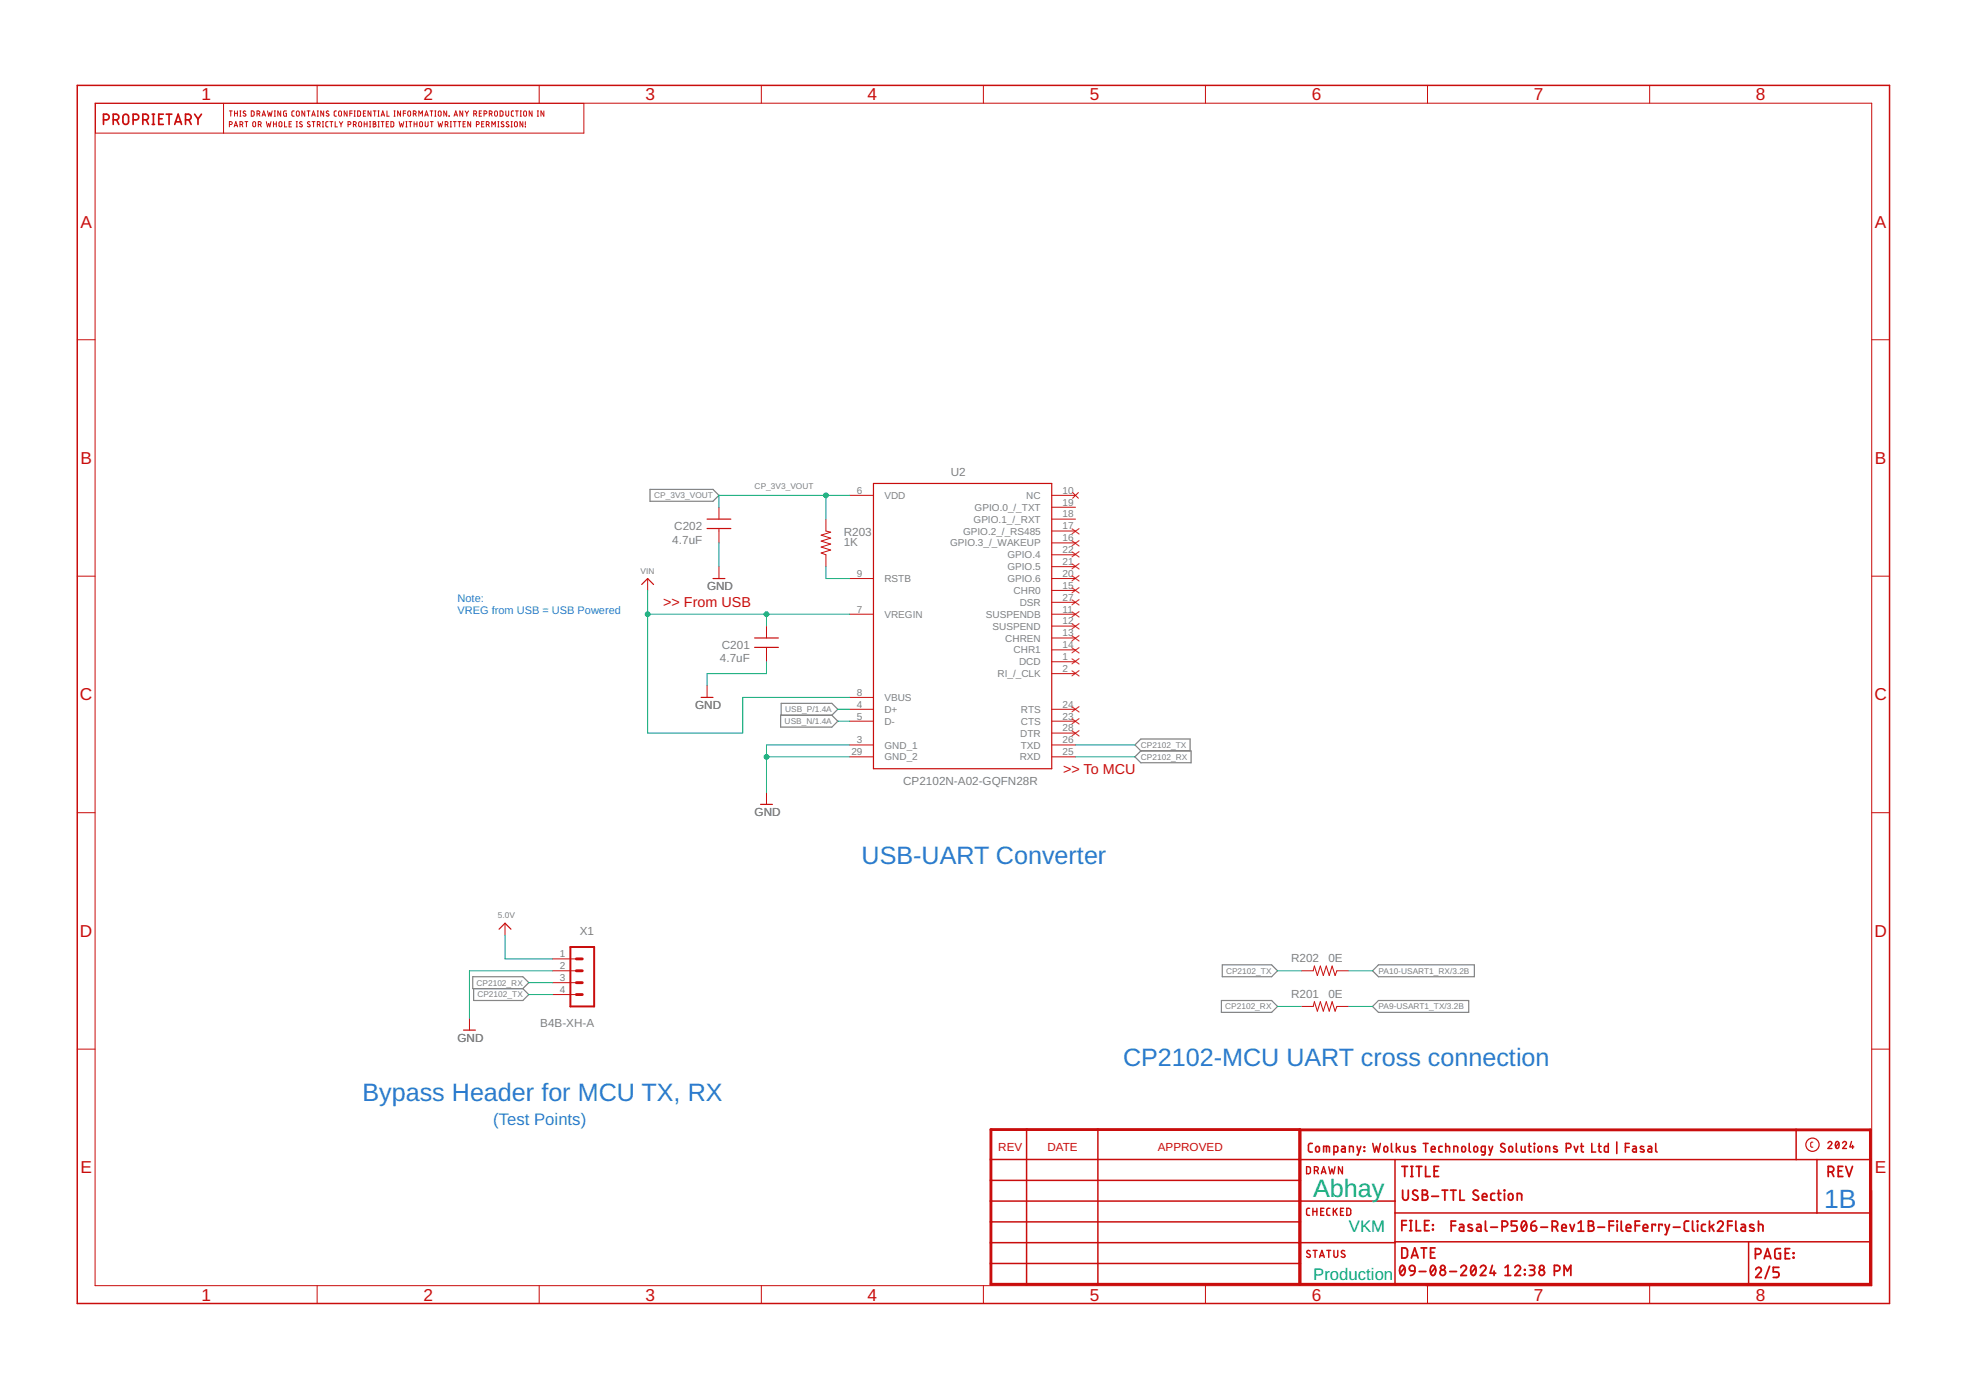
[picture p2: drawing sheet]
<svg xmlns="http://www.w3.org/2000/svg" width="420mm" height="297mm" viewBox="0 0 420 297" stroke-linecap="round" stroke-linejoin="round" font-family="sans-serif">
<path d="M138.9 104.6h13.5l1.2 1.3-1.2 1.2h-13.5zM166.8 152.8h11l1.2 1.3-1.2 1.3h-11zM166.9 152.8v-2.5h10.9l1.2 1.3-1.2 1.2M243.8 160.5l-1.3-1.3 1.3-1.3h10.5v2.6M243.8 160.5h10.8v2.5h-10.8l-1.3-1.3zM101 208.7h10.7l1.3 1.3-1.3 1.3h-10.7zM101.2 211.3v2.5h10.5l1.3-1.3-1.3-1.2M261 213.8h10.8l1.2 1.3-1.2 1.2h-10.8zM261.2 206.2h10.6l1.2 1.3-1.2 1.2h-10.6zM293.3 207.5l1.3-1.3h20.5v2.5h-20.5zM294.6 213.8h19.3v2.5h-19.3l-1.3-1.2z" fill="none" stroke="#808080" stroke-width=".25"/>
<g fill="none" stroke="#c90d0c" stroke-width=".21">
<path d="M67.8 18.2v3.9M115.2 18.2v3.9M162.7 18.2v3.9M210.2 18.2v3.9M257.6 18.2v3.9M305.1 18.2v3.9M352.6 18.2v3.9M20.3 22.1h379.7v252.6h-379.7zM20.4 22.1h104.4v6.3h-104.4zM47.8 22.1v6.3M49 26.6l.6-.1v-.4l-.6-.1v1.1M49 23.7h.6"/>
<path d="M49.3 23.7v1.1M50 27.1l.4-1.1 .4 1.1M50.1 23.7v1.1M50.1 24.2h.6M50.1 26.8h.6M50.7 23.7v1.1M51.3 23.7h.2M51.3 24.8h.2M51.3 26.6l.5-.1v-.4l-.5-.1v1.1M51.4 23.7v1.1M51.7 26.6l.2 .5M52.3 26h.7"/>
<path d="M52.5 23.8a.29 .29 0 0 0-.4-.1 .29 .29 0 0 0 0 .5l.4 .2a.31 .31 0 0 1-.1 .4 .31 .31 0 0 1-.5-.1M52.7 26v1.1M53.7 23.7h.4l.2 .2v.7l-.2 .2h-.4zM54.1 26.1l.3-.1 .2 .2v.7l-.2 .2h-.3l-.1-.3zM54.9 24.3l.6-.1v-.4l-.6-.1v1.1M55.2 26.6l.6-.1v-.4l-.6-.1v1.1M55.3 24.3l.2 .5M55.6 26.6l.2 .5M56 24.8l.4-1.1 .3 1.1M56.1 24.6h.5M56.9 26l.3 1.1 .2-.7 .3 .7 .2-1.1M57.2 23.7l.2 1.1 .3-.7 .2 .7 .3-1.1"/>
<path d="M58.4 26v1.1M58.4 26.5h.7M58.6 23.7h.3M58.6 24.8h.3M58.7 23.7v1.1M59.1 26v1.1M59.7 26.1l.3-.1 .2 .2v.7l-.2 .2-.4-.2zM60 23.7v1.1l-.6-1.1v1.1M60.8 26v1.1h.5M61.2 23.7l-.6 .1v.8l.1 .2h.5v-.6h-.2M61.8 26.5h.4M62.3 26h-.5v1.1h.5"/>
<path d="M62.9 23.7h-.4l-.1 .3v.7l.5 .1M63.3 26h.3M63.3 27.1h.3M63.4 26v1.1M63.5 23.8l.2-.1 .3 .3-.1 .7-.2 .1h-.2l-.2-.3zM64.6 26.1a.28 .28 0 0 0-.5-.1 .28 .28 0 0 0 .1 .5l.3 .1a.3 .3 0 0 1 0 .5 .3 .3 0 0 1-.5-.1M65.1 23.7v1.1l-.6-1.1v1.1M65.6 23.7h.7M65.9 23.7v1.1M66.2 26.1a.28 .28 0 0 0-.4-.1 .28 .28 0 0 0 0 .5l.4 .1a.3 .3 0 0 1-.1 .5 .3 .3 0 0 1-.4-.1M66.6 24.8l.4-1.1 .4 1.1M66.7 26h.6"/>
<path d="M66.7 24.6h.6M67 26v1.1M67.8 23.7h.2M67.8 24.8h.2M67.8 26.6l.6-.1v-.4l-.6-.1v1.1M67.9 23.7v1.1M68.2 26.6l.2 .5M68.9 26h.3M68.9 27.1h.3M69 26v1.1M69.2 23.7v1.1l-.6-1.1v1.1M70.1 26h-.3l-.2 .2 .1 .8 .4 .1"/>
<path d="M70.3 23.8a.28 .28 0 0 0-.5 0 .28 .28 0 0 0 0 .4l.4 .2a.3 .3 0 0 1 0 .4 .3 .3 0 0 1-.5-.1M70.5 26h.6M70.8 26v1.1M71.6 26v1.1h.5M71.9 23.7h-.4l-.1 .3v.7l.5 .1M72.5 23.8l.2-.1 .3 .2v.8l-.3 .1-.3-.1zM72.5 26l.4 .5M72.9 26.5v.6M73.3 26l-.4 .5M74.2 23.7v1.1l-.6-1.1v1.1M74.4 26.6l.5-.1v-.4l-.5-.1v1.1M74.8 24.2h.5"/>
<path d="M75.3 23.7h-.5v1.1M75.5 26.6l.6-.1v-.4l-.6-.1v1.1M75.7 23.7h.2M75.7 24.8h.2M75.8 23.7v1.1M75.9 26.6l.2 .5M76.4 23.7h.5l.1 .2v.7l-.1 .2h-.5zM76.8 26.1h.4l.1 .2-.1 .6-.2 .2h-.2l-.2-.3zM77.7 24.2h.3M77.8 26.5h.6M77.8 26v1.1M78.2 23.7h-.5v1.1h.5"/>
<path d="M78.4 26v1.1M79 26h.2M79 27.1h.2M79.1 26v1.1M79.3 23.7v1.1l-.6-1.1v1.1M79.8 26l.5 .1v.3l-.2 .1 .3 .2-.2 .4h-.4zM79.8 23.7h.6M79.8 26.5h.3M80.1 23.7v1.1M80.8 23.7h.2M80.8 24.8h.2M80.8 26h.2"/>
<path d="M80.8 27.1h.2M80.9 23.7v1.1M80.9 26v1.1M81.4 24.8l.4-1.1 .4 1.1M81.4 26h.7M81.5 24.6h.6M81.8 26v1.1M82.5 26.5h.4M82.7 23.7v1.1h.5M83.1 26h-.6v1.1h.6M83.5 26h.5l.1 .2v.7l-.1 .2h-.5zM84.2 23.7h.3"/>
<path d="M84.2 24.8h.3M84.3 23.7v1.1M85.3 26l.3 1.1 .2-.7 .2 .7 .3-1.1M85.6 23.7v1.1l-.6-1.1v1.1M86.2 24.2h.5M86.7 23.7h-.5v1.1M86.7 26h.3M86.7 27.1h.3M86.9 26v1.1M87.3 23.8l.2-.1 .2 .2v.8l-.2 .1h-.2l-.2-.3zM87.4 26h.6M87.7 26v1.1"/>
<path d="M88.3 24.3l.6-.1v-.4l-.6-.1v1.1M88.5 26.5h.6M88.5 26v1.1M88.7 24.3l.3 .5M89.1 26v1.1M89.5 24.8v-1.1l.4 .6 .4-.6v1.1M89.8 26.1l.3-.1 .2 .2-.1 .9-.5-.2zM90.8 24.8l.3-1.1 .4 1.1M90.9 26v.9l.2 .2 .3-.2 .1-.9M90.9 24.6h.5M91.9 23.7h.6M92 26h.6"/>
<path d="M92.2 23.7v1.1M92.3 26v1.1M92.9 23.7h.3M92.9 24.8h.3M93 23.7v1.1M93.6 26l.3 1.1 .2-.7 .2 .7 .3-1.1M93.8 23.8l.2-.1 .3 .2v.8l-.3 .1-.3-.1zM95.1 26.6l.6-.1v-.4l-.6-.1v1.1M95.5 23.7v1.1l-.7-1.1v1.1M95.5 26.6l.3 .5M95.9 24.8h.1M96.2 26h.3"/>
<path d="M96.2 27.1h.3M96.4 26v1.1M96.9 26h.6M97 24.8l.4-1.1 .4 1.1M97.1 24.6h.6M97.2 26v1.1M97.9 26h.6M98.2 26v1.1M98.9 23.7v1.1l-.6-1.1v1.1M99 26.5h.4M99.4 23.7l.4 .5M99.5 26h-.5v1.1h.5"/>
<path d="M99.8 24.2v.6M100.1 23.7l-.3 .5M100.6 26v1.1l-.6-1.1v1.1M101.2 24.3l.6-.1v-.4l-.6-.1v1.1M101.6 24.3l.3 .5M101.8 26.6l.6-.1v-.4l-.6-.1v1.1M102.4 24.2h.4M102.9 23.7h-.5v1.1h.5M102.9 26.5h.4M103.4 24.3l.6-.1v-.4l-.6-.1v1.1M103.4 26h-.5v1.1h.5M103.9 26.6l.6-.1v-.4l-.6-.1v1.1"/>
<path d="M104.3 26.6l.3 .5M104.6 24.3l.5-.1v-.4l-.5-.1v1.1M104.9 24.3l.3 .5M105.1 27.1v-1.1l.4 .6 .4-.6v1.1M105.8 23.8l.3-.1 .2 .3v.7l-.2 .1-.4-.1zM106.4 26h.2M106.4 27.1h.2M106.5 26v1.1M106.9 23.7h.4l.2 .2v.7l-.2 .2h-.4zM107.7 26.1l-.4-.1-.2 .2 .5 .4a.31 .31 0 0 1-.1 .5 .31 .31 0 0 1-.4-.1M108.1 23.7v1l.2 .1 .4-.1v-1M108.7 26.1a.28 .28 0 0 0-.4-.1 .28 .28 0 0 0 0 .5l.3 .1a.3 .3 0 0 1 0 .5 .3 .3 0 0 1-.4-.1"/>
<path d="M109.2 26h.3M109.2 27.1h.3M109.3 26v1.1M109.8 23.7h-.4l-.1 .3v.7l.5 .1M110.1 26.1l.2-.1 .3 .3-.1 .6-.2 .2h-.2l-.2-.3zM110.2 23.7h.6M110.5 23.7v1.1M111.2 23.7h.2M111.2 24.8h.2M111.3 23.7v1.1M111.7 26v1.1l-.6-1.1v1.1M111.9 23.9l.2-.2 .4 .2v.8l-.2 .1-.4-.1z"/>
<path d="M112.2 27.1h.1M112.3 26v.7M113.7 23.7v1.1l-.6-1.1v1.1M114.8 23.7h.3M114.8 24.8h.3M115 23.7v1.1M116.2 23.7v1.1l-.6-1.1v1.1M16.5 72.6h3.8M400 72.6h3.8M153.6 108.4v2.5M153.6 113v3M176.5 110.9v2.6l1 .2-2 .7 2 .6-2 .6 2 .7-2 .6 2 .6-2 .7 1 .4v2.5"/>
<path d="M181.6 105.9h5.1M224.8 105.9h5M224.8 108.4h5M224.8 110.9h5M224.8 113.5h5M224.8 116h5M224.8 118.6h5M229.2 105.3l1.3 1.2M230.5 105.3l-1.3 1.2M16.5 123.1h3.8M138.4 123.6v2.6M153.6 121.1v2.5"/>
<path d="M163.8 133.8v2.5M163.8 138.3v3.1M181.6 131.3h5.1M181.6 123.6h5.1M224.8 131.3h5M224.8 123.6h5M224.8 133.8h5M224.8 136.3h5M224.8 138.9h5M224.8 121.1h5M224.8 126.2h5M224.8 128.7h5"/>
<path d="M400 123.1h3.8M151.1 146.5v2.5M181.6 159.2h5.1M181.6 151.6h5.1M181.6 154.1h5.1M181.6 149h5.1M224.8 141.4h5M224.8 144h5M224.8 159.2h5M224.8 151.6h5M224.8 154.1h5M224.8 156.7h5"/>
<path d="M16.5 173.7h3.8M163.8 169.4v2.5M181.6 161.7h5.1M224.8 161.7h5M400 173.7h3.8M107.9 197.3v2.5M100.3 217.6v2.5M118.1 204.9h5.1M118.1 207.5h5.1M118.1 210h5.1M118.1 212.5h5.1M278.1 207.5h2.5l.3-1.1 .6 2.1 .7-2.1 .6 2.1 .6-2.1 .7 2.1 .6-2.1 .6 2.1 .4-1h2.5"/>
<path d="M278.1 215.1h2.5l.3-1 .6 2 .7-2 .6 2 .6-2 .7 2 .6-2 .6 2 .4-1h2.5M16.5 224.2h3.8M400 224.2h3.8M387.4 244.1h-.3l-.1 .2v.7l.4 .2M67.8 274.7v3.9M115.2 274.7v3.9M162.7 274.7v3.9M210.2 274.7v3.9M257.6 274.7v3.9M305.1 274.7v3.9M352.6 274.7v3.9"/>
</g>
<g fill="none" stroke="#c90d0c" stroke-width=".32">
<path d="M16.5 18.2h387.3v260.4h-387.3zM211.8 247.8h187.9M211.8 256.7h86.3M211.8 252.2h66M219.4 241.4v33M234.6 241.4v33M298.1 247.8v26.6M298.1 259.2h101.6M383.9 241.4v6.4M388.3 247.8v11.4M211.8 265.6h86.3M211.8 270h66"/>
<path d="M211.8 261.1h66M298.1 265.4h101.6M373.7 265.4v9"/>
</g>
<g fill="none" stroke="#c90d0c" stroke-width=".36">
<path d="M22.1 25.6a1.06 1.06 0 0 0 1.1-.2v-.7l-.3-.3h-.8v2.2M24.2 25.6a1.06 1.06 0 0 0 1.1-.2v-.7l-.3-.3h-.8v2.2M24.9 25.6l.5 1M26.4 24.7a.6 .6 0 0 1 .7-.3 .6 .6 0 0 1 .4 .6v1a.6 .6 0 0 1-.6 .6 .6 .6 0 0 1-.6-.6zM28.4 25.6h.7a.6 .6 0 0 0 .6-.6 .6 .6 0 0 0-.6-.6h-.7v2.2M30.5 25.6a1.06 1.06 0 0 0 1.1-.2v-.7l-.3-.3h-.8v2.2M31.2 25.6l.5 1M32.5 24.4h.5M32.5 26.6h.5M32.8 24.4v2.2M33.9 25.4h.7M34.9 24.4h-1v2.2h1"/>
<path d="M35.5 24.4h1.2M36.1 24.4v2.2M37.3 26.6l.8-2.2 .7 2.2M37.5 26h1.1M39.6 25.6h.6a.6 .6 0 0 0 .7-.6 .6 .6 0 0 0-.7-.6h-.6v2.2M40.4 25.6l.5 1M41.6 24.4l.7 1M42.3 25.4v1.2M43.1 24.4l-.8 1"/>
</g>
<g fill="none" stroke="#c90d0c" stroke-width=".25">
<path d="M151.1 110.9h5.1M151.1 112.9h5.1M186.7 103.3h38.1v61h-38.1zM137.1 124.9l1.3-1.3 1.3 1.3M152.4 123.6h2.5M161.3 136.3h5M161.3 138.3h5M149.8 149h2.6M162.5 171.9h2.6M106.7 198.6l1.2-1.3 1.3 1.3M99.1 220.1h2.5"/>
<circle cx="387.3" cy="244.6" r="1.42"/>
</g>
<path d="M123.2 210h1.2M123.2 207.5h1.2M123.2 204.9h1.2M123.2 212.5h1.2M277.8 274.4v-33h-66v33h187.9v-33h-121.9v33" fill="none" stroke="#c90d0c" stroke-width=".61"/>
<g fill="none" stroke="#c90d0c" stroke-width=".38">
<path d="M299.6 249.3h1.2M299.8 254.3v1.6a.6 .6 0 0 0 .6 .6 .6 .6 0 0 0 .6-.6v-1.6M300.2 249.3v2.1M301.5 249.3h.5M301.5 251.4h.5M301.7 249.3v2.1M302.7 249.3h1.2M302.9 254.5a.54 .54 0 0 0-.8-.1 .54 .54 0 0 0 .1 .8l.6 .4a.54 .54 0 0 1 .1 .8 .54 .54 0 0 1-.8-.1l-.2-.1M303.3 249.3v2.1M304 254.3h.6a.48 .48 0 0 1 .5 .5 .48 .48 0 0 1-.5 .5 .59 .59 0 0 1 .6 .6 .59 .59 0 0 1-.6 .6h-.6zM304 255.3h.6M304.7 249.3v2.1h.9"/>
<path d="M306 255.7h1.4M306.5 250.2h.7M307.4 249.3h-.9v2.1h.9M308.2 254.3h1.2M308.8 254.3v2.2M310 254.3h1.2M310.6 254.3v2.2M312 254.3v2.2h1M315.9 254.5a.53 .53 0 0 0-.8-.1 .53 .53 0 0 0 0 .8l.7 .4a.54 .54 0 0 1 0 .8 .54 .54 0 0 1-.8-.1l-.2-.1M316.8 255.8h1a.5 .5 0 0 0-.4-.7 .5 .5 0 0 0-.6 .4l.1 .9 .9 .1M319.4 255l-.6 .1-.2 .3 .1 1 .7 .1M320 255h.8"/>
<path d="M320.3 254.3v2l.5 .2M321.5 254.3l.1 .1zM321.5 255v1.5M322.5 255.2l.3-.1 .4 .1 .1 .8a.48 .48 0 0 1-.5 .5 .48 .48 0 0 1-.4-.5zM324.3 256.5v-1.5h.5l.4 .3v1.2M390.7 250.4h.6a.59 .59 0 0 0 .6-.5 .59 .59 0 0 0-.6-.6h-.6v2.1M391.4 250.4l.5 1M392.9 250.2h.7M393.8 249.3h-.9v2.1h.9M394.5 249.3l.7 2.1 .7-2.1M299.4 270.6l.1-.2a.9 .9 0 0 1 .8 1.4l-.1 .2a.52 .52 0 0 1-.5 .6 .52 .52 0 0 1-.5-.6l-.1-.8zM299.6 266.7h.8l.4 .4v1.1l-.4 .6h-.8z"/>
<path d="M299.6 261.8h1M300.2 270.9l-1 1.2M300.6 260.8h-1v2.2M301.3 260.8h.5M301.3 263h.5M301.3 270.6l.6-.2 .5 .4v.8h-.7a.6 .6 0 0 1-.4-1zM301.5 260.8v2.2M301.6 268.8l.7-2.1 .8 2.1M301.8 268.3h1.1M302.4 271.6l-.3 .7-.7 .3M302.7 260.8v2.2h.9M303.3 271.7h1.4"/>
<path d="M303.7 266.7h1.2M304.3 266.7v2.1M304.5 261.8h.7M305.4 260.8h-.9v2.2h.9M305.7 267.6h.8M305.9 270.6l.2-.2a.9 .9 0 0 1 .7 1.4v.2a.52 .52 0 0 1-.6 .6 .52 .52 0 0 1-.5-.6v-.8zM306.2 261.7l.1 .2zM306.2 262.7l.1 .1zM306.7 266.7h-1v2.1h1M306.7 270.9l-.9 1.2M309.8 271.7h1.5M310.1 261.9h1"/>
<path d="M311.1 260.9h-1v2.2M312 261.7h.6l.2 .2v1.2h-.5a.42 .42 0 0 1-.5-.4 .42 .42 0 0 1 .5-.4h.5M312.2 270.9a.59 .59 0 0 1 .8-.5 .59 .59 0 0 1 .2 1l-1 1.2h1.2M314.6 270.6l.1-.2a.88 .88 0 0 1 .7 1.4 .61 .61 0 0 1-.5 .8 .61 .61 0 0 1-.6-.8v-.6zM314.6 261.8l-.7-.1-.2 .3 .9 .6v.4l-.2 .1-.7-.1M315.4 270.9l-1 1.2M315.7 261.7h.6l.2 .3v1.1h-.5a.42 .42 0 0 1-.5-.4 .42 .42 0 0 1 .5-.4h.5M316.4 270.9a.6 .6 0 0 1 .8-.5 .6 .6 0 0 1 .2 1l-1 1.2h1.2M317.5 260.9v2l.3 .2M318.6 262.3h1.4M318.9 270.4l-.4 1.7h1.2M319.3 271.6v1"/>
<path d="M321 262.1h.6a.59 .59 0 0 0 .6-.6 .59 .59 0 0 0-.6-.6h-.6v2.2M321.6 272.6h1.3M321.6 270.9l.7-.5v2.2M323.7 270.9a.59 .59 0 0 1 .9-.5 .59 .59 0 0 1 .2 1l-1.1 1.2h1.3M324.2 260.9h-1.2v1h.7a.61 .61 0 0 1 .5 .6 .61 .61 0 0 1-.5 .6h-.7M325.4 261.1l.1-.1a.92 .92 0 0 1 .8 1.3l-.1 .3a.52 .52 0 0 1-.5 .5 .52 .52 0 0 1-.5-.5l-.1-.9zM325.8 271.3l.1 .1zM325.8 272.3l.1 .1zM326.2 261.4l-1 1.2M326.8 270.4h.7a.48 .48 0 0 1 .5 .5 .48 .48 0 0 1-.5 .5h-.5M327.2 261.9h.7a.6 .6 0 0 1 .5 .7 .6 .6 0 0 1-.6 .5 .6 .6 0 0 1-.6-.6zM327.4 271.4a.6 .6 0 0 1 .6 .6 .6 .6 0 0 1-.6 .6h-.6"/>
<path d="M328.1 260.9l-.6 .3-.3 .7M329.3 262.3h1.4M331.7 262.1h.6a.59 .59 0 0 0 .6-.6 .59 .59 0 0 0-.6-.6h-.6v2.2M332.2 271.6h.6a.6 .6 0 0 0 .6-.6 .6 .6 0 0 0-.6-.6h-.6v2.2M332.4 262.1l.5 1M333.8 262.4h.9a.5 .5 0 0 0-.3-.7 .5 .5 0 0 0-.6 .4l.1 .9 .8 .1M334.3 272.6v-2.2l.7 1.2 .7-1.2v2.2M335.5 261.7l.5 1.4 .5-1.4M337.3 263.1h1.2M337.3 261.4l.6-.5v2.2M339.5 260.9h.6a.48 .48 0 0 1 .4 .5 .48 .48 0 0 1-.4 .5 .6 .6 0 0 1 .6 .6 .6 .6 0 0 1-.6 .6h-.6zM339.5 261.9h.6"/>
<path d="M341.5 262.3h1.4M343.9 261.9h.9M344.8 260.9h-.9v2.2M345.5 260.9l.2 .1zM345.6 261.7v1.4M346.5 260.9v2l.3 .2M347.6 262.4h.9a.5 .5 0 0 0-.3-.7 .5 .5 0 0 0-.6 .4l.1 .9 .8 .1M349.5 261.9h.9M350.4 260.9h-.9v2.2M351.2 262.4h.9a.5 .5 0 0 0-.3-.7 .5 .5 0 0 0-.6 .4l.1 .9 .8 .1M353.8 261.9v-.2h-.7v1.4M355.2 261.9v-.2h-.7v1.4"/>
<path d="M355.8 261.7l.5 1.4M356.8 261.7l-.7 2.1h-.3M357.6 262.3h1.5M360.9 260.9l-.6 .1-.3 .4v1.5l.3 .2h.6M361.7 260.9v2l.4 .2M362.7 260.9l.1 .1zM362.8 261.7v1.4M364.5 261.7h-.6l-.3 .3 .1 1 .8 .1M365.3 260.9v2.2M365.7 262.1l.6 1M366.3 261.7l-1 .7M367.1 261.4a.6 .6 0 0 1 .8-.4 .6 .6 0 0 1 .2 .9l-1 1.2h1.2"/>
<path d="M369.2 261.9h1M370.2 260.9h-1v2.2M371 260.9v2l.3 .2M372.2 261.7h.6l.2 .2v1.2h-.5a.42 .42 0 0 1-.5-.4 .42 .42 0 0 1 .5-.4h.5M374.8 261.8l-.7-.1-.2 .3 .9 .6v.4l-.2 .1-.7-.1M375.2 268h.6a.6 .6 0 0 0 .6-.6 .6 .6 0 0 0-.6-.6h-.6v2.2M375.2 271.3a.59 .59 0 0 1 .9-.4 .59 .59 0 0 1 .1 .9l-1 1.2h1.2M375.8 261.7h.8l.1 .2 .1 1.2M375.8 260.9v2.2M377 269l.7-2.2 .8 2.2M377.2 268.5h1.1M378.2 270.6l-1 2.6"/>
<path d="M380.2 270.8h-1.2v1h.7a.6 .6 0 0 1 .5 .6 .6 .6 0 0 1-.5 .6h-.7M380.5 266.8l-.9 .1-.3 .2v1.4l.2 .4 1 .1v-1.2h-.4M381.5 267.8h.7M382.5 266.8h-1v2.2h1M383.2 267.7l.2 .2zM383.2 268.7l.2 .1z"/>
<circle cx="308.3" cy="272" r=".6"/>
<circle cx="308.3" cy="270.9" r=".48"/>
<circle cx="329.5" cy="270.9" r=".48"/>
<circle cx="329.5" cy="272" r=".6"/>
</g>
<g fill="none" stroke="#c90d0c" stroke-width=".3">
<path d="M279.2 249.3l.6 .1 .2 .2v1l-.2 .2h-.6zM279.9 258.2h-.5l-.2 .4 .1 .9 .1 .2h.5M280.6 258.2v1.5M280.6 258.9h.8M280.9 250.1h.4a.41 .41 0 0 0 .4-.4 .41 .41 0 0 0-.4-.4h-.4v1.5M281.4 250.1l.3 .7M281.4 258.2v1.5M282.3 258.9h.5M282.4 250.8l.5-1.5 .5 1.5M282.5 250.4h.8M282.9 258.2h-.6v1.5h.6M284 249.3l.3 1.5 .3-1 .4 1 .3-1.5"/>
<path d="M284.2 258.2h-.4l-.3 .4 .1 .9 .2 .2h.4M284.9 258.2v1.5M285.3 258.8l.5 .9M285.8 258.2l-.9 .9M286.5 258.9h.5M286.9 249.3v1.5l-.9-1.5v1.5M287.1 258.2h-.6v1.5h.6M287.8 258.2l.6 .1 .2 .2 .1 .8-.3 .4h-.6zM390.7 244.3a.41 .41 0 0 1 .5-.3 .41 .41 0 0 1 .2 .6l-.7 .8h.8M392.4 244l.2-.1a.9 .9 0 0 1 0 1.5 .95 .95 0 0 1-.2-1.4zM393 244.3l-.7 .8M393.8 244.3a.41 .41 0 0 1 .6-.3 .41 .41 0 0 1 .1 .6l-.7 .8h.8"/>
<path d="M395.7 243.9l-.3 1.2h.8M395.9 244.8v.6M280 267.3h-.2a.35 .35 0 0 0-.5 .1 .35 .35 0 0 0 .1 .4l.5 .3a.37 .37 0 0 1 0 .5 .37 .37 0 0 1-.5 0l-.2-.1M280.6 267.2h.9M281.1 267.2v1.5M282 268.7l.5-1.5 .5 1.5M282.1 268.3h.8M283.5 267.2h.9M284 267.2v1.5M285.1 267.2v1.1a.41 .41 0 0 0 .4 .4 .41 .41 0 0 0 .4-.4v-1.1M287.4 267.3a.38 .38 0 0 0-.6 0 .38 .38 0 0 0 0 .5l.5 .3a.41 .41 0 0 1-.1 .6 .41 .41 0 0 1-.6-.2"/>
</g>
<g fill="none" stroke="#c90d0c" stroke-width=".34">
<path d="M280.5 244.3l-.6 .1-.3 .4 .2 1.3 .7 .1M281.3 245.1l.3-.1 .3 .1 .1 .7a.41 .41 0 0 1-.4 .4 .41 .41 0 0 1-.4-.4zM282.9 246.2v-1.2h1.1l.1 1.2M283.5 245v1.2M285.1 246.2h.6l.2-.2v-.7l-.2-.3h-.6v1.8M286.8 245h.5l.2 .2v1h-.5a.36 .36 0 0 1-.3-.4 .36 .36 0 0 1 .3-.3h.5M288.4 246.2v-1.2h.7l.1 1.2M290 245l.4 1.2M290.8 245l-.6 1.8h-.2M291.5 245.1l.1 .1zM291.5 245.9l.1 .1zM293.4 244.3l.4 1.9 .4-1.2 .4 1.2 .4-1.9"/>
<path d="M295.9 245.1l.3-.1 .3 .1 .1 .7a.41 .41 0 0 1-.4 .4 .41 .41 0 0 1-.5-.4zM297.4 244.3v1.6l.3 .3M298.4 244.3v1.9M298.8 245.3l.5 .9M299.3 245l-.9 .6M300 245v1l.3 .2h.5v-1.2M302.4 245.1l-.6-.1-.1 .3 .8 .4v.4h-.8M304.2 244.3h1M304.7 244.3v1.9M305.9 245.6h.8a.43 .43 0 0 0-.3-.6 .43 .43 0 0 0-.5 .4l.1 .7 .7 .1M308.2 245h-.5l-.2 .3 .1 .8 .6 .1M309 245h.7l.1 1.2"/>
<path d="M309 244.3v1.9M310.7 246.2v-1.2h.6l.2 .2v1M312.5 245.1l.3-.1 .3 .1 .1 .7a.41 .41 0 0 1-.4 .4 .41 .41 0 0 1-.4-.4zM314 244.3v1.6l.3 .3M315.1 245.1l.3-.1 .3 .1 .1 .7a.41 .41 0 0 1-.4 .4 .41 .41 0 0 1-.4-.4zM317.4 246.2h-.6l-.2-.2v-.7l.2-.3h.6v1.5l-.2 .3h-.5M318.2 245l.4 1.2M319 245l-.6 1.8h-.2M321.6 244.5a.47 .47 0 0 0-.7-.1 .47 .47 0 0 0-.1 .6l.7 .4a.47 .47 0 0 1 .1 .7 .47 .47 0 0 1-.8 0l-.1-.2M322.6 245.1l.3-.1 .3 .1 .1 .7a.41 .41 0 0 1-.5 .4 .41 .41 0 0 1-.4-.4zM324.1 244.3v1.6l.3 .3M325.1 245v1l.3 .2h.5v-1.2"/>
<path d="M326.6 245h.6M326.8 244.3v1.7l.4 .2M327.9 244.3l.1 .2zM327.9 245v1.2M328.8 245.1l.3-.1 .3 .1 .1 .7a.41 .41 0 0 1-.4 .4 .41 .41 0 0 1-.4-.4zM330.3 246.2v-1.2h.8l.1 1.2M332.7 245.1l-.6-.1-.1 .3 .8 .4v.4h-.8M334.7 245.4h.5a.51 .51 0 0 0 .6-.5 .51 .51 0 0 0-.6-.6h-.5v1.9M336.4 245l.4 1.2 .4-1.2M337.8 245h.6M338 244.3v1.7l.4 .2M340.2 244.3v1.9h.8"/>
<path d="M341.6 245h.6M341.8 244.3v1.7l.4 .2M343.7 244.3v1.9h-.6l-.2-.3v-.7l.2-.2h.6M345.5 244v2.5M347.4 245.2h.8M348.2 244.3h-.8v1.9M349 245h.5l.2 .2v1h-.5a.36 .36 0 0 1-.3-.4 .36 .36 0 0 1 .3-.3h.5M351.3 245.1l-.6-.1-.2 .3 .8 .4v.4h-.7M352.3 245h.5l.2 .2v1h-.5a.36 .36 0 0 1-.4-.4 .36 .36 0 0 1 .4-.3h.5M353.8 244.3v1.6l.4 .3"/>
</g>
<path d="M121.9 202.4h5.1v12.7h-5.1z" fill="none" stroke="#c90d0c" stroke-width=".42"/>
<g fill="none" stroke="#0dab76" stroke-width=".21">
<path d="M153.6 116v5.1M176.5 105.9v5M181.6 105.9h-28v2.5M138.4 126.2v30.5h20.3v-7.7h22.9M138.4 131.3h43.2M163.8 131.3v2.5M176.5 121.1v2.5h5.1M163.8 141.4v2.6h-12.7v2.5M179 151.6h2.6M179 154.1h2.6M181.6 159.2h-17.8v10.2M229.8 159.2h12.7"/>
<path d="M163.8 161.7h17.8M229.8 161.7h12.7M107.9 199.8v5.1h10.2M113 212.5h5.1M113 210h5.1M118.1 207.5h-17.8v10.1M273 207.5h5.1M273 215.1h5.1M288.2 207.5h5.1M288.2 215.1h5.1"/>
</g>
<g fill="#0dab76" stroke="#0dab76" stroke-width=".21">
<circle cx="176.5" cy="105.9" r=".51"/>
<circle cx="163.8" cy="161.7" r=".51"/>
<circle cx="138.4" cy="131.3" r=".51"/>
<circle cx="163.8" cy="131.3" r=".51"/>
</g>
<text font-size="5.7" fill="#2c7bce" x="389.8" y="258.2">1B</text>
<g font-size="5.4" fill="#2c7bce">
<text x="184.1" y="184.6">USB-UART Converter</text>
<text x="240" y="227.8">CP2102-MCU UART cross connection</text>
<text x="77.5" y="235.4">Bypass Header for MCU TX, RX</text>
</g>
<text font-size="5.4" fill="#0dab76" x="280.6" y="255.7">Abhay</text>
<g font-size="3.7" fill="#c90d0c">
<text x="43" y="21.4">1</text>
<text x="90.5" y="21.4">2</text>
<text x="138" y="21.4">3</text>
<text x="185.4" y="21.4">4</text>
<text x="232.9" y="21.4">5</text>
<text x="280.3" y="21.4">6</text>
<text x="327.8" y="21.4">7</text>
<text x="375.3" y="21.4">8</text>
<text x="17.2" y="48.6">A</text>
<text x="400.7" y="48.6">A</text>
<text x="17.2" y="99.2">B</text>
<text x="400.7" y="99.2">B</text>
<text x="17.1" y="149.7">C</text>
<text x="400.6" y="149.7">C</text>
<text x="17.1" y="200.2">D</text>
<text x="400.6" y="200.2">D</text>
<text x="17.2" y="250.8">E</text>
<text x="400.7" y="250.8">E</text>
<text x="43" y="277.9">1</text>
<text x="90.5" y="277.9">2</text>
<text x="138" y="277.9">3</text>
<text x="185.4" y="277.9">4</text>
<text x="232.9" y="277.9">5</text>
<text x="280.3" y="277.9">6</text>
<text x="327.8" y="277.9">7</text>
<text x="375.3" y="277.9">8</text>
</g>
<text font-size="3.6" fill="#2c7bce" x="105.4" y="240.5">(Test Points)</text>
<g font-size="3.6" fill="#0dab76">
<text x="288.3" y="263.3">VKM</text>
<text x="280.6" y="273.5">Production</text>
</g>
<g font-size="3.1" fill="#c90d0c">
<text x="141.7" y="129.8">&gt;&gt; From USB</text>
<text x="227.2" y="165.4">&gt;&gt; To MCU</text>
</g>
<g font-size="2.5" fill="#808080">
<text x="203.2" y="101.7">U2</text>
<text x="144.1" y="113.4">C202</text>
<text x="143.7" y="116.1">4.7uF</text>
<text x="180.3" y="116.8">1K</text>
<text x="180.3" y="114.5">R203</text>
<text x="151.1" y="126.2">GND</text>
<text x="153.8" y="141.5">4.7uF</text>
<text x="154.3" y="138.8">C201</text>
<text x="148.6" y="151.6">GND</text>
<text x="193" y="167.7">CP2102N-A02-GQFN28R</text>
<text x="161.3" y="174.4">GND</text>
<text x="123.9" y="199.8">X1</text>
<text x="275.9" y="205.6">R202</text>
<text x="283.9" y="205.6">0E</text>
<text x="275.9" y="213.3">R201</text>
<text x="283.9" y="213.2">0E</text>
<text x="115.5" y="219.4">B4B-XH-A</text>
<text x="97.8" y="222.7">GND</text>
</g>
<g font-size="2.5" fill="#c90d0c">
<text x="213.4" y="246">REV</text>
<text x="223.8" y="246">DATE</text>
<text x="247.4" y="246">APPROVED</text>
</g>
<g font-size="2.3" fill="#2c7bce">
<text x="97.8" y="128.7">Note:</text>
<text x="97.8" y="131.3">VREG from USB = USB Powered</text>
</g>
<g font-size="2.3" fill="#c90d0c">
<text x="230.7" y="144.7" transform="rotate(-90 230.7 144.7)">X X X X X X X X X X X X X</text>
<text x="230.7" y="157.4" transform="rotate(-90 230.7 157.4)">X X X</text>
</g>
<g font-size="2.1" fill="#808080">
<text x="183.1" y="105.5">6</text>
<text x="189" y="106.6">VDD</text>
<text x="219.3" y="106.6">NC</text>
<text x="227.1" y="105.5">10</text>
<text x="208.1" y="111.7">GPIO.1_/_RXT</text>
<text x="208.3" y="109.2">GPIO.0_/_TXT</text>
<text x="227.1" y="108">19</text>
<text x="227.1" y="110.6">18</text>
<text x="227.1" y="113.1">17</text>
<text x="203.1" y="116.8">GPIO.3_/_WAKEUP</text>
<text x="205.8" y="114.2">GPIO.2_/_RS485</text>
<text x="215.3" y="119.3">GPIO.4</text>
<text x="227.1" y="115.7">16</text>
<text x="227.1" y="118.2">22</text>
<text x="183.1" y="123.3">9</text>
<text x="189" y="124.4">RSTB</text>
<text x="215.3" y="121.9">GPIO.5</text>
<text x="215.3" y="124.4">GPIO.6</text>
<text x="227.1" y="120.7">21</text>
<text x="227.1" y="123.3">20</text>
<text x="227.1" y="125.8">15</text>
<text x="183.1" y="130.9">7</text>
<text x="216.6" y="126.9">CHR0</text>
<text x="217.9" y="129.5">DSR</text>
<text x="227.1" y="130.9">11</text>
<text x="227.1" y="128.4">27</text>
<text x="189" y="132">VREGIN</text>
<text x="210.7" y="132">SUSPENDB</text>
<text x="212.1" y="134.6">SUSPEND</text>
<text x="214.8" y="137.1">CHREN</text>
<text x="227.1" y="133.4">12</text>
<text x="227.1" y="136">13</text>
<text x="216.6" y="139.6">CHR1</text>
<text x="217.8" y="142.2">DCD</text>
<text x="227.1" y="141.1">1</text>
<text x="227.1" y="143.6">2</text>
<text x="227.1" y="138.5">14</text>
<text x="183.1" y="148.7">8</text>
<text x="189" y="149.8">VBUS</text>
<text x="213.2" y="144.7">RI_/_CLK</text>
<text x="183.1" y="151.2">4</text>
<text x="183.1" y="153.8">5</text>
<text x="189" y="152.3">D+</text>
<text x="189" y="154.9">D-</text>
<text x="218.2" y="154.9">CTS</text>
<text x="218.2" y="152.3">RTS</text>
<text x="227.1" y="151.2">24</text>
<text x="227.1" y="153.8">23</text>
<text x="182" y="161.4">29</text>
<text x="183.1" y="158.8">3</text>
<text x="189" y="160">GND_1</text>
<text x="218" y="157.4">DTR</text>
<text x="218.2" y="160">TXD</text>
<text x="227.1" y="156.3">28</text>
<text x="227.1" y="158.8">26</text>
<text x="227.1" y="161.4">25</text>
<text x="189" y="162.5">GND_2</text>
<text x="217.9" y="162.5">RXD</text>
<text x="119.7" y="204.6">1</text>
<text x="119.7" y="207.1">2</text>
<text x="119.7" y="209.6">3</text>
<text x="119.7" y="212.2">4</text>
</g>
<g font-size="1.8" fill="#808080">
<text x="139.8" y="106.5">CP_3V3_VOUT</text>
<text x="161.3" y="104.6">CP_3V3_VOUT</text>
<text x="136.9" y="122.6">VIN</text>
<text x="167.7" y="154.8">USB_N/1.4A</text>
<text x="167.8" y="152.2">USB_P/1.4A</text>
<text x="243.8" y="159.8">CP2102_TX</text>
<text x="243.8" y="162.4">CP2102_RX</text>
<text x="106.4" y="196.3">5.0V</text>
<text x="262" y="208.1">CP2102_TX</text>
<text x="294.6" y="208.1">PA10-USART1_RX/3.2B</text>
<text x="101.8" y="210.6">CP2102_RX</text>
<text x="102" y="213.2">CP2102_TX</text>
<text x="261.8" y="215.7">CP2102_RX</text>
<text x="294.6" y="215.7">PA9-USART1_TX/3.2B</text>
</g>
</svg>
